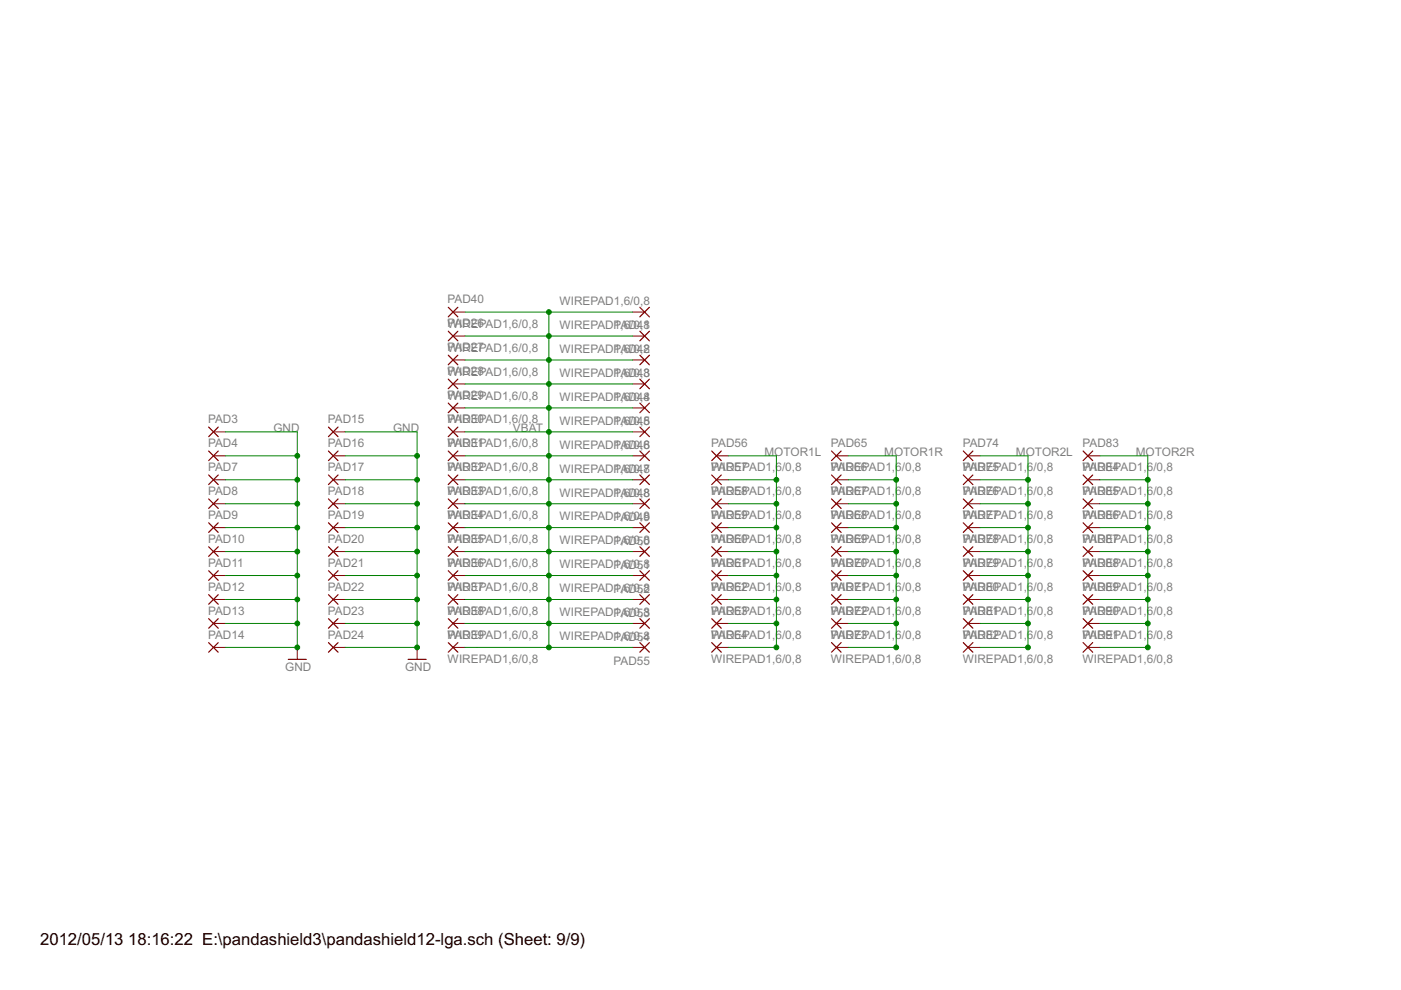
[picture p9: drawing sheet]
<svg xmlns="http://www.w3.org/2000/svg" width="297mm" height="210mm" viewBox="0 0 297 210" stroke-linecap="round" stroke-linejoin="round" font-family="sans-serif">
<g fill="none" stroke="#800000" stroke-width=".25">
<path d="M95 65.2l2.1 2M95 70.2l2.1 2.1M95 75.3l2.1 2M97.1 65.2l-2.1 2M97.1 70.2l-2.1 2.1M97.1 75.3l-2.1 2M135.7 65.2l2 2M135.7 70.2l2 2.1M135.7 75.3l2 2M137.7 65.2l-2 2M137.7 70.2l-2 2.1M137.7 75.3l-2 2"/>
<path d="M44.2 90.6l2.1 2M44.2 95.6l2.1 2.1M46.3 90.6l-2.1 2M46.3 95.6l-2.1 2.1M69.6 90.6l2.1 2M69.6 95.6l2.1 2.1M71.7 90.6l-2.1 2M71.7 95.6l-2.1 2.1M95 80.4l2.1 2M95 85.5l2.1 2M95 90.6l2.1 2M95 95.6l2.1 2.1"/>
<path d="M97.1 80.4l-2.1 2M97.1 85.5l-2.1 2M97.1 90.6l-2.1 2M97.1 95.6l-2.1 2.1M135.7 80.4l2 2M135.7 85.5l2 2M135.7 90.6l2 2M135.7 95.6l2 2.1M137.7 80.4l-2 2M137.7 85.5l-2 2M137.7 90.6l-2 2M137.7 95.6l-2 2.1"/>
<path d="M150.9 95.6l2 2.1M152.9 95.6l-2 2.1M176.3 95.6l2 2.1M178.3 95.6l-2 2.1M204.2 95.6l2.1 2.1M206.3 95.6l-2.1 2.1M229.6 95.6l2.1 2.1M231.7 95.6l-2.1 2.1M44.2 100.7l2.1 2M44.2 105.8l2.1 2M44.2 110.8l2.1 2.1M44.2 115.9l2.1 2.1"/>
<path d="M46.3 100.7l-2.1 2M46.3 105.8l-2.1 2M46.3 110.8l-2.1 2.1M46.3 115.9l-2.1 2.1M69.6 100.7l2.1 2M69.6 105.8l2.1 2M69.6 110.8l2.1 2.1M69.6 115.9l2.1 2.1M71.7 110.8l-2.1 2.1M71.7 100.7l-2.1 2M71.7 105.8l-2.1 2M71.7 115.9l-2.1 2.1"/>
<path d="M95 100.7l2.1 2M95 105.8l2.1 2M95 110.8l2.1 2.1M95 115.9l2.1 2.1M97.1 100.7l-2.1 2M97.1 110.8l-2.1 2.1M97.1 105.8l-2.1 2M97.1 115.9l-2.1 2.1M135.7 100.7l2 2M135.7 105.8l2 2M135.7 110.8l2 2.1M135.7 115.9l2 2.1"/>
<path d="M137.7 100.7l-2 2M137.7 105.8l-2 2M137.7 110.8l-2 2.1M137.7 115.9l-2 2.1M150.9 100.7l2 2M150.9 105.8l2 2M150.9 110.8l2 2.1M150.9 115.9l2 2.1M152.9 110.8l-2 2.1M152.9 115.9l-2 2.1M152.9 100.7l-2 2M152.9 105.8l-2 2"/>
<path d="M176.3 100.7l2 2M176.3 105.8l2 2M176.3 110.8l2 2.1M176.3 115.9l2 2.1M178.3 110.8l-2 2.1M178.3 100.7l-2 2M178.3 105.8l-2 2M178.3 115.9l-2 2.1M204.2 100.7l2.1 2M204.2 105.8l2.1 2M204.2 110.8l2.1 2.1M204.2 115.9l2.1 2.1"/>
<path d="M206.3 100.7l-2.1 2M206.3 105.8l-2.1 2M206.3 110.8l-2.1 2.1M206.3 115.9l-2.1 2.1M229.6 100.7l2.1 2M229.6 105.8l2.1 2M229.6 110.8l2.1 2.1M229.6 115.9l2.1 2.1M231.7 100.7l-2.1 2M231.7 110.8l-2.1 2.1M231.7 105.8l-2.1 2M231.7 115.9l-2.1 2.1"/>
<path d="M44.2 121l2.1 2M44.2 126.1l2.1 2M44.2 131.2l2.1 2M44.2 136.2l2.1 2.1M46.3 121l-2.1 2M46.3 126.1l-2.1 2M46.3 131.2l-2.1 2M46.3 136.2l-2.1 2.1M61.1 139.8h3.8M69.6 121l2.1 2M69.6 126.1l2.1 2M69.6 131.2l2.1 2"/>
<path d="M69.6 136.2l2.1 2.1M71.7 121l-2.1 2M71.7 126.1l-2.1 2M71.7 131.2l-2.1 2M71.7 136.2l-2.1 2.1M86.5 139.8h3.8M95 126.1l2.1 2M95 121l2.1 2M95 131.2l2.1 2M95 136.2l2.1 2.1M97.1 121l-2.1 2M97.1 126.1l-2.1 2"/>
<path d="M97.1 131.2l-2.1 2M97.1 136.2l-2.1 2.1M135.7 121l2 2M135.7 126.1l2 2M135.7 131.2l2 2M135.7 136.2l2 2.1M137.7 121l-2 2M137.7 126.1l-2 2M137.7 131.2l-2 2M137.7 136.2l-2 2.1M150.9 126.1l2 2M150.9 131.2l2 2"/>
<path d="M150.9 121l2 2M150.9 136.2l2 2.1M152.9 121l-2 2M152.9 126.1l-2 2M152.9 131.2l-2 2M152.9 136.2l-2 2.1M176.3 121l2 2M176.3 126.1l2 2M176.3 131.2l2 2M176.3 136.2l2 2.1M178.3 121l-2 2M178.3 126.1l-2 2"/>
<path d="M178.3 131.2l-2 2M178.3 136.2l-2 2.1M204.2 121l2.1 2M204.2 126.1l2.1 2M204.2 131.2l2.1 2M204.2 136.2l2.1 2.1M206.3 121l-2.1 2M206.3 126.1l-2.1 2M206.3 131.2l-2.1 2M206.3 136.2l-2.1 2.1M229.6 121l2.1 2M229.6 126.1l2.1 2"/>
<path d="M229.6 131.2l2.1 2M229.6 136.2l2.1 2.1M231.7 121l-2.1 2M231.7 126.1l-2.1 2M231.7 131.2l-2.1 2M231.7 136.2l-2.1 2.1"/>
</g>
<g fill="none" stroke="#800000" stroke-width=".21">
<path d="M96.1 66.2h2.5M96.1 71.2h2.5M96.1 76.3h2.5M134.1 66.2h2.6M134.1 71.2h2.6M134.1 76.3h2.6M45.3 91.6h2.5M45.3 96.6h2.5M70.7 91.6h2.5M70.7 96.6h2.5M96.1 91.6h2.5M96.1 96.6h2.5"/>
<path d="M96.1 81.4h2.5M96.1 86.5h2.5M134.1 91.6h2.6M134.1 96.6h2.6M134.1 81.4h2.6M134.1 86.5h2.6M151.9 96.6h2.6M177.3 96.6h2.6M205.3 96.6h2.5M230.7 96.6h2.5M45.3 101.7h2.5M45.3 106.8h2.5"/>
<path d="M45.3 111.9h2.5M45.3 116.9h2.5M70.7 101.7h2.5M70.7 106.8h2.5M70.7 111.9h2.5M70.7 116.9h2.5M96.1 101.7h2.5M96.1 106.8h2.5M96.1 111.9h2.5M96.1 116.9h2.5M134.1 101.7h2.6M134.1 106.8h2.6"/>
<path d="M134.1 111.9h2.6M134.1 116.9h2.6M151.9 101.7h2.6M151.9 106.8h2.6M151.9 111.9h2.6M151.9 116.9h2.6M177.3 101.7h2.6M177.3 106.8h2.6M177.3 111.9h2.6M177.3 116.9h2.6M205.3 101.7h2.5M205.3 106.8h2.5"/>
<path d="M205.3 111.9h2.5M205.3 116.9h2.5M230.7 101.7h2.5M230.7 106.8h2.5M230.7 111.9h2.5M230.7 116.9h2.5M45.3 122h2.5M45.3 127.1h2.5M45.3 132.2h2.5M45.3 137.3h2.5M63 137.3v2.5M70.7 122h2.5"/>
<path d="M70.7 127.1h2.5M70.7 132.2h2.5M70.7 137.3h2.5M88.4 137.3v2.5M96.1 122h2.5M96.1 127.1h2.5M96.1 132.2h2.5M96.1 137.3h2.5M134.1 122h2.6M134.1 127.1h2.6M134.1 132.2h2.6M134.1 137.3h2.6"/>
<path d="M151.9 122h2.6M151.9 127.1h2.6M151.9 132.2h2.6M151.9 137.3h2.6M177.3 122h2.6M177.3 127.1h2.6M177.3 132.2h2.6M177.3 137.3h2.6M205.3 122h2.5M205.3 127.1h2.5M205.3 132.2h2.5M205.3 137.3h2.5"/>
<path d="M230.7 122h2.5M230.7 127.1h2.5M230.7 132.2h2.5M230.7 137.3h2.5"/>
</g>
<g fill="none" stroke="#008000" stroke-width=".21">
<path d="M98.6 76.3h35.5M98.6 71.2h35.5M98.6 66.2h35.5M116.4 66.2v71.1M47.8 91.6h15.2v45.7h-15.2M47.8 96.6h15.2M73.2 91.6h15.2v45.7h-15.2M73.2 96.6h15.2M98.6 91.6h35.5M98.6 96.6h35.5M98.6 86.5h35.5M98.6 81.4h35.5"/>
<path d="M154.5 96.6h10.1v40.7h-10.1M179.9 96.6h10.1v40.7h-10.1M207.8 96.6h10.2v40.7h-10.2M233.2 96.6h10.2v40.7h-10.2M47.8 116.9h15.2M47.8 111.9h15.2M47.8 106.8h15.2M47.8 101.7h15.2M73.2 116.9h15.2M73.2 111.9h15.2M73.2 106.8h15.2M73.2 101.7h15.2"/>
<path d="M98.6 116.9h35.5M98.6 111.9h35.5M98.6 106.8h35.5M98.6 101.7h35.5M154.5 116.9h10.1M154.5 111.9h10.1M154.5 106.8h10.1M154.5 101.7h10.1M179.9 116.9h10.1M179.9 111.9h10.1M179.9 106.8h10.1M179.9 101.7h10.1"/>
<path d="M207.8 116.9h10.2M207.8 111.9h10.2M207.8 106.8h10.2M207.8 101.7h10.2M233.2 116.9h10.2M233.2 111.9h10.2M233.2 106.8h10.2M233.2 101.7h10.2M47.8 132.2h15.2M47.8 127.1h15.2M47.8 122h15.2M73.2 132.2h15.2"/>
<path d="M73.2 127.1h15.2M73.2 122h15.2M98.6 137.3h35.5M98.6 132.2h35.5M98.6 127.1h35.5M98.6 122h35.5M154.5 132.2h10.1M154.5 127.1h10.1M154.5 122h10.1M179.9 132.2h10.1M179.9 127.1h10.1M179.9 122h10.1"/>
<path d="M207.8 132.2h10.2M207.8 127.1h10.2M207.8 122h10.2M233.2 132.2h10.2M233.2 127.1h10.2M233.2 122h10.2"/>
</g>
<g fill="#008000" stroke="#008000" stroke-width=".21">
<circle cx="63" cy="137.3" r=".51"/>
<circle cx="63" cy="132.2" r=".51"/>
<circle cx="63" cy="127.1" r=".51"/>
<circle cx="63" cy="122" r=".51"/>
<circle cx="63" cy="116.9" r=".51"/>
<circle cx="63" cy="111.9" r=".51"/>
<circle cx="63" cy="106.8" r=".51"/>
<circle cx="63" cy="101.7" r=".51"/>
<circle cx="63" cy="96.6" r=".51"/>
<circle cx="88.4" cy="137.3" r=".51"/>
<circle cx="88.4" cy="132.2" r=".51"/>
<circle cx="88.4" cy="127.1" r=".51"/>
<circle cx="88.4" cy="122" r=".51"/>
<circle cx="88.4" cy="116.9" r=".51"/>
<circle cx="88.4" cy="111.9" r=".51"/>
<circle cx="88.4" cy="106.8" r=".51"/>
<circle cx="88.4" cy="101.7" r=".51"/>
<circle cx="88.4" cy="96.6" r=".51"/>
<circle cx="116.4" cy="137.3" r=".51"/>
<circle cx="116.4" cy="132.2" r=".51"/>
<circle cx="116.4" cy="127.1" r=".51"/>
<circle cx="116.4" cy="122" r=".51"/>
<circle cx="116.4" cy="116.9" r=".51"/>
<circle cx="116.4" cy="111.9" r=".51"/>
<circle cx="116.4" cy="106.8" r=".51"/>
<circle cx="116.4" cy="101.7" r=".51"/>
<circle cx="116.4" cy="96.6" r=".51"/>
<circle cx="116.4" cy="91.6" r=".51"/>
<circle cx="116.4" cy="86.5" r=".51"/>
<circle cx="116.4" cy="81.4" r=".51"/>
<circle cx="116.4" cy="76.3" r=".51"/>
<circle cx="116.4" cy="71.2" r=".51"/>
<circle cx="116.4" cy="66.2" r=".51"/>
<circle cx="164.6" cy="101.7" r=".51"/>
<circle cx="164.6" cy="106.8" r=".51"/>
<circle cx="164.6" cy="111.9" r=".51"/>
<circle cx="164.6" cy="116.9" r=".51"/>
<circle cx="164.6" cy="122" r=".51"/>
<circle cx="164.6" cy="127.1" r=".51"/>
<circle cx="164.6" cy="132.2" r=".51"/>
<circle cx="164.6" cy="137.3" r=".51"/>
<circle cx="190" cy="101.7" r=".51"/>
<circle cx="190" cy="106.8" r=".51"/>
<circle cx="190" cy="111.9" r=".51"/>
<circle cx="190" cy="116.9" r=".51"/>
<circle cx="190" cy="122" r=".51"/>
<circle cx="190" cy="127.1" r=".51"/>
<circle cx="190" cy="132.2" r=".51"/>
<circle cx="190" cy="137.3" r=".51"/>
<circle cx="218" cy="101.7" r=".51"/>
<circle cx="218" cy="106.8" r=".51"/>
<circle cx="218" cy="111.9" r=".51"/>
<circle cx="218" cy="116.9" r=".51"/>
<circle cx="218" cy="122" r=".51"/>
<circle cx="218" cy="127.1" r=".51"/>
<circle cx="218" cy="132.2" r=".51"/>
<circle cx="218" cy="137.3" r=".51"/>
<circle cx="243.4" cy="101.7" r=".51"/>
<circle cx="243.4" cy="106.8" r=".51"/>
<circle cx="243.4" cy="111.9" r=".51"/>
<circle cx="243.4" cy="116.9" r=".51"/>
<circle cx="243.4" cy="122" r=".51"/>
<circle cx="243.4" cy="127.1" r=".51"/>
<circle cx="243.4" cy="132.2" r=".51"/>
<circle cx="243.4" cy="137.3" r=".51"/>
</g>
<g font-size="4">
<text x="8.5" y="200.4">2012/05/13</text>
<text x="27.2" y="200.4">18:16:22 E:\pandashield3\pandashield12-lga.sch (Sheet: 9/9)</text>
</g>
<g font-size="2.8" fill="#808080">
<text x="94.9" y="64.3">PAD40</text>
<text x="118.6" y="64.7">WIREPAD1,6/0,8</text>
<text x="94.9" y="69.5">WIREPAD1,6/0,8</text>
<text x="94.9" y="69.4">PAD26</text>
<text x="118.6" y="69.7">WIREPADPAD41</text>
<text x="130.1" y="69.7">1,6/0,8</text>
<text x="94.9" y="74.6">WIREPAD1,6/0,8</text>
<text x="94.9" y="74.5">PAD27</text>
<text x="118.6" y="74.8">WIREPADPAD42</text>
<text x="130.1" y="74.8">1,6/0,8</text>
<text x="94.9" y="79.6">WIREPAD1,6/0,8</text>
<text x="94.9" y="79.6">PAD28</text>
<text x="118.6" y="79.9">WIREPADPAD43</text>
<text x="130.1" y="79.9">1,6/0,8</text>
<text x="44.1" y="89.7">PAD3</text>
<text x="69.5" y="89.7">PAD15</text>
<text x="94.9" y="84.7">WIREPAD1,6/0,8</text>
<text x="94.9" y="89.8">WIREPAD1,6/0,8</text>
<text x="94.9" y="84.6">PAD29</text>
<text x="94.9" y="89.7">PAD30</text>
<text x="118.6" y="85">WIREPADPAD44</text>
<text x="130.1" y="85">1,6/0,8</text>
<text x="44.1" y="94.8">PAD4</text>
<text x="58" y="91.6">GND</text>
<text x="69.5" y="94.8">PAD16</text>
<text x="83.4" y="91.6">GND</text>
<text x="94.9" y="94.9">WIREPAD1,6/0,8</text>
<text x="94.9" y="94.8">PAD31</text>
<text x="108.7" y="91.6">VBAT</text>
<text x="118.6" y="90">WIREPADPAD45</text>
<text x="118.6" y="95.1">WIREPADPAD46</text>
<text x="130.1" y="90">1,6/0,8</text>
<text x="130.1" y="95.1">1,6/0,8</text>
<text x="150.8" y="94.8">PAD56</text>
<text x="176.2" y="94.8">PAD65</text>
<text x="204.1" y="94.8">PAD74</text>
<text x="229.5" y="94.8">PAD83</text>
<text x="44.1" y="99.9">PAD7</text>
<text x="69.5" y="99.9">PAD17</text>
<text x="94.9" y="99.9">WIREPAD1,6/0,8</text>
<text x="94.9" y="99.9">PAD32</text>
<text x="118.6" y="100.2">WIREPADPAD47</text>
<text x="130.1" y="100.2">1,6/0,8</text>
<text x="150.8" y="99.9">WIREPAD1,6/0,8</text>
<text x="150.8" y="99.9">PAD57</text>
<text x="162.1" y="96.6">MOTOR1L</text>
<text x="176.2" y="99.9">WIREPAD1,6/0,8</text>
<text x="176.2" y="99.9">PAD66</text>
<text x="187.5" y="96.6">MOTOR1R</text>
<text x="204.1" y="99.9">WIREPAD1,6/0,8</text>
<text x="204.1" y="99.9">PAD75</text>
<text x="215.4" y="96.6">MOTOR2L</text>
<text x="229.5" y="99.9">WIREPAD1,6/0,8</text>
<text x="229.5" y="99.9">PAD84</text>
<text x="240.8" y="96.6">MOTOR2R</text>
<text x="44.1" y="104.9">PAD8</text>
<text x="69.5" y="104.9">PAD18</text>
<text x="94.9" y="105">WIREPAD1,6/0,8</text>
<text x="94.9" y="104.9">PAD33</text>
<text x="118.6" y="105.3">WIREPADPAD48</text>
<text x="130.1" y="105.3">1,6/0,8</text>
<text x="150.8" y="105">WIREPAD1,6/0,8</text>
<text x="150.8" y="104.9">PAD58</text>
<text x="176.2" y="105">WIREPAD1,6/0,8</text>
<text x="176.2" y="104.9">PAD67</text>
<text x="204.1" y="105">WIREPAD1,6/0,8</text>
<text x="204.1" y="104.9">PAD76</text>
<text x="229.5" y="105">WIREPAD1,6/0,8</text>
<text x="229.5" y="104.9">PAD85</text>
<text x="44.1" y="110">PAD9</text>
<text x="69.5" y="110">PAD19</text>
<text x="94.9" y="110.1">WIREPAD1,6/0,8</text>
<text x="94.9" y="110">PAD34</text>
<text x="118.6" y="110.4">WIREPADPAD49</text>
<text x="130.1" y="110.4">1,6/0,8</text>
<text x="150.8" y="110.1">WIREPAD1,6/0,8</text>
<text x="150.8" y="110">PAD59</text>
<text x="176.2" y="110.1">WIREPAD1,6/0,8</text>
<text x="176.2" y="110">PAD68</text>
<text x="204.1" y="110.1">WIREPAD1,6/0,8</text>
<text x="204.1" y="110">PAD77</text>
<text x="229.5" y="110.1">WIREPAD1,6/0,8</text>
<text x="229.5" y="110">PAD86</text>
<text x="44.1" y="115.1">PAD10</text>
<text x="69.5" y="115.1">PAD20</text>
<text x="94.9" y="115.2">WIREPAD1,6/0,8</text>
<text x="94.9" y="115.1">PAD35</text>
<text x="118.6" y="115.4">WIREPADPAD50</text>
<text x="130.1" y="115.4">1,6/0,8</text>
<text x="150.8" y="115.2">WIREPAD1,6/0,8</text>
<text x="150.8" y="115.1">PAD60</text>
<text x="176.2" y="115.2">WIREPAD1,6/0,8</text>
<text x="176.2" y="115.1">PAD69</text>
<text x="204.1" y="115.2">WIREPAD1,6/0,8</text>
<text x="204.1" y="115.1">PAD78</text>
<text x="229.5" y="115.2">WIREPAD1,6/0,8</text>
<text x="229.5" y="115.1">PAD87</text>
<text x="44.1" y="120.2">PAD11</text>
<text x="44.1" y="125.3">PAD12</text>
<text x="69.5" y="120.2">PAD21</text>
<text x="69.5" y="125.3">PAD22</text>
<text x="94.9" y="120.3">WIREPAD1,6/0,8</text>
<text x="94.9" y="125.3">WIREPAD1,6/0,8</text>
<text x="94.9" y="120.2">PAD36</text>
<text x="94.9" y="125.3">PAD37</text>
<text x="118.6" y="120.5">WIREPADPAD51</text>
<text x="118.6" y="125.6">WIREPADPAD52</text>
<text x="130.1" y="120.5">1,6/0,8</text>
<text x="130.1" y="125.6">1,6/0,8</text>
<text x="150.8" y="120.3">WIREPAD1,6/0,8</text>
<text x="150.8" y="125.3">WIREPAD1,6/0,8</text>
<text x="150.8" y="120.2">PAD61</text>
<text x="150.8" y="125.3">PAD62</text>
<text x="176.2" y="120.3">WIREPAD1,6/0,8</text>
<text x="176.2" y="125.3">WIREPAD1,6/0,8</text>
<text x="176.2" y="120.2">PAD70</text>
<text x="176.2" y="125.3">PAD71</text>
<text x="204.1" y="120.3">WIREPAD1,6/0,8</text>
<text x="204.1" y="125.3">WIREPAD1,6/0,8</text>
<text x="204.1" y="120.2">PAD79</text>
<text x="204.1" y="125.3">PAD80</text>
<text x="229.5" y="120.3">WIREPAD1,6/0,8</text>
<text x="229.5" y="125.3">WIREPAD1,6/0,8</text>
<text x="229.5" y="120.2">PAD88</text>
<text x="229.5" y="125.3">PAD89</text>
<text x="44.1" y="130.3">PAD13</text>
<text x="69.5" y="130.3">PAD23</text>
<text x="94.9" y="130.4">WIREPAD1,6/0,8</text>
<text x="94.9" y="130.3">PAD38</text>
<text x="118.6" y="130.7">WIREPADPAD53</text>
<text x="130.1" y="130.7">1,6/0,8</text>
<text x="150.8" y="130.4">WIREPAD1,6/0,8</text>
<text x="150.8" y="130.3">PAD63</text>
<text x="176.2" y="130.4">WIREPAD1,6/0,8</text>
<text x="176.2" y="130.3">PAD72</text>
<text x="204.1" y="130.4">WIREPAD1,6/0,8</text>
<text x="204.1" y="130.3">PAD81</text>
<text x="229.5" y="130.4">WIREPAD1,6/0,8</text>
<text x="229.5" y="130.3">PAD90</text>
<text x="44.1" y="135.4">PAD14</text>
<text x="69.5" y="135.4">PAD24</text>
<text x="94.9" y="135.5">WIREPAD1,6/0,8</text>
<text x="94.9" y="135.4">PAD39</text>
<text x="118.6" y="135.7">WIREPADPAD54</text>
<text x="130.1" y="135.7">1,6/0,8</text>
<text x="150.8" y="135.5">WIREPAD1,6/0,8</text>
<text x="150.8" y="135.4">PAD64</text>
<text x="176.2" y="135.5">WIREPAD1,6/0,8</text>
<text x="176.2" y="135.4">PAD73</text>
<text x="204.1" y="135.5">WIREPAD1,6/0,8</text>
<text x="204.1" y="135.4">PAD82</text>
<text x="229.5" y="135.5">WIREPAD1,6/0,8</text>
<text x="229.5" y="135.4">PAD91</text>
<text x="60.5" y="142.3">GND</text>
<text x="85.9" y="142.3">GND</text>
<text x="94.9" y="140.6">WIREPAD1,6/0,8</text>
<text x="130.1" y="140.9">PAD55</text>
<text x="150.8" y="140.6">WIREPAD1,6/0,8</text>
<text x="176.2" y="140.6">WIREPAD1,6/0,8</text>
<text x="204.1" y="140.6">WIREPAD1,6/0,8</text>
<text x="229.5" y="140.6">WIREPAD1,6/0,8</text>
</g>
</svg>
